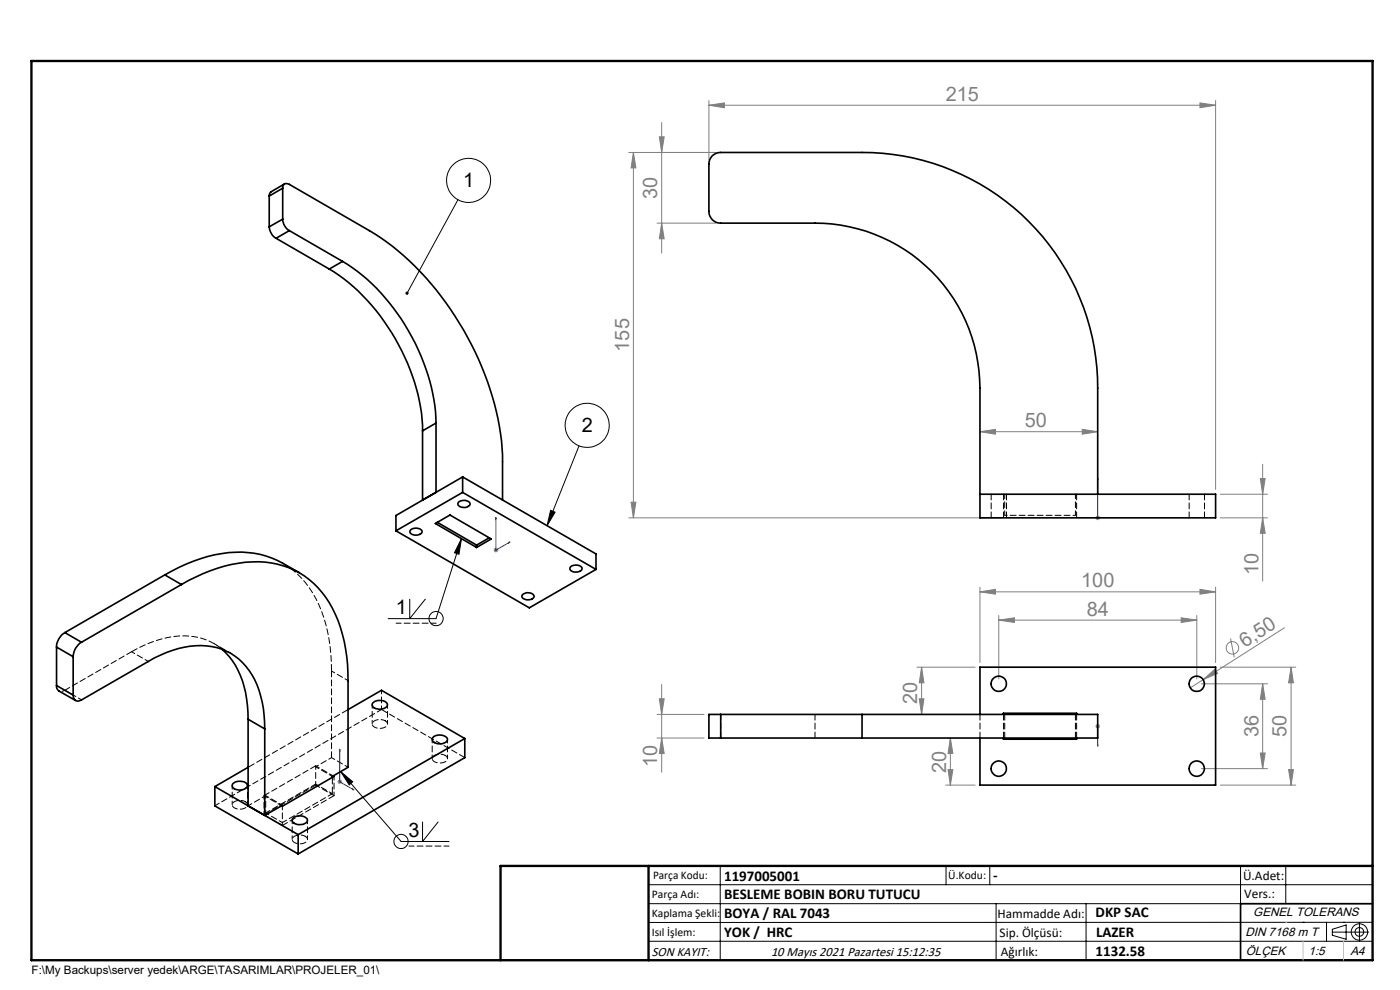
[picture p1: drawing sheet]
<svg xmlns="http://www.w3.org/2000/svg" width="297mm" height="210mm" viewBox="0 0 297 210" stroke-linecap="round" stroke-linejoin="round" font-family="sans-serif">
<g fill="none" stroke="#808080" stroke-width=".21">
<path d="M133.4 32.3h18.5M134.4 32.3l.5 3.3h-1zM134.4 32.3v77.5M139.9 29h1l-.5 3.3zM140.4 26v27.7M150.4 22.3l3.3-.5v1.1zM150.4 21.3v12.5M150.4 22.3h107.5M254.6 21.8l3.3 .5-3.3 .6zM257.9 21.3v82.5M139.4 47.3h12.5M140.4 47.3l.5 3.4h-1z"/>
<path d="M207.9 91.6l3.3-.5v1zM207.9 91.6h25M229.6 91.1l3.3 .5-3.3 .5zM267.9 98.5v24.8M104.7 116.7h1M104.8 116.3l.8 .7M105.2 116.2v1M105.6 116.3l-.8 .7M133.4 109.8h79.1M133.9 106.5h1l-.5 3.3zM232.4 109.8h1M232.5 109.5l.7 .7"/>
<path d="M232.9 109.3v1M233.2 109.5l-.7 .7M258.9 109.8h10M258.9 104.8h10M267.4 101.5h1l-.5 3.3zM267.9 109.8l.5 3.3h-1zM207.9 125.5l3.3-.5v1zM207.9 124.6v15.9M207.9 125.5h50M211.9 131.5l3.3-.5v1zM211.9 130.6v13.4M211.9 131.5h42"/>
<path d="M250.6 131l3.3 .5-3.3 .5zM253.9 130.6v13.4M254.6 125l3.3 .5-3.3 .5zM257.9 124.6v15.9M261.1 135.4l.7 4M272.5 133.2l-17.3 11M139.4 156.6h10M139.4 151.5h10M139.9 148.2h1l-.5 3.3zM140.4 156.6l.5 3.2h-1zM140.4 145.2v18.6M194.5 141.5h12.4"/>
<path d="M195 148.2h1l-.5 3.3zM195.5 141.5l.5 3.3h-1zM195.5 141.5v10M201.6 156.6l.5 3.2h-1zM201.6 156.6v9.9M232.4 154h1M232.5 153.7l.7 .7M232.9 153.6v.9M233.2 153.7l-.7 .7M254.9 145.1h14M255.2 144.2l2.5-2.3 .6 .9zM255.2 144.2l-2.7 1.7"/>
<path d="M258.9 141.5h16M267.4 159.7h1l-.5 3.3zM267.9 145.1l.5 3.2h-1zM267.9 145.1v17.9M273.9 141.5l.5 3.3h-1zM273.9 141.5v25M71.6 165.8h1M71.7 165.5l.7 .7M72.1 165.3v1M72.4 165.5l-.7 .7M200.6 166.5h6.3M201.1 163.3h1l-.5 3.2z"/>
<path d="M254.9 163h14M258.9 166.5h16M273.4 163.3h1l-.5 3.2z"/>
<circle cx="261.5" cy="137.4" r="1.32"/>
</g>
<g fill="none" stroke="#000" stroke-width=".21">
<path d="M97.2 42.4l-10.8 19.8M122.8 94.6l-6.7 16.9M97.9 114.3l-.5 3.3-1-.3zM97.9 114.3l-5.4 16.9h-10.2M116.8 108.3l1 .3-1.7 2.9zM86.9 127v4.2l3.4-4.2M72.3 163.7l2.5 2.1-.7 .7zM72.3 163.7l12.8 14.8h10.1M89.6 174.3v4.2l3.4-4.2M137.6 187.7h153.6M137.6 191.7h153.6M137.6 199.7h153.6"/>
<path d="M152.8 183.7v20M200.7 183.7v4M210 183.7v4M211.3 191.7v12M230.4 191.7v12M263.2 183.7v20M272.8 183.7v8M276.4 195.6h.1M281.4 195.6v4.1M282.6 197.7h7.8M282.6 197.1l3-.9v3l-3-.8zM285 195.6h.1"/>
<path d="M288.4 195.8v3.8M291.2 195.6l-153.6 .1"/>
<circle cx="99.4" cy="38.3" r="4.7"/>
<circle cx="124.6" cy="90.2" r="4.7"/>
<circle cx="92.5" cy="131.2" r="1.51"/>
<circle cx="85.1" cy="178.5" r="1.51"/>
<circle cx="288.4" cy="197.7" r="1.74"/>
<circle cx="288.4" cy="197.7" r=".93"/>
</g>
<g fill="none" stroke="#00f" stroke-width=".21">
<path d="M105.2 109.8l.1 .3-.2 .1zM105.2 109.8v6.9l3-1.7M107.9 115h.3l-.3 .2zM232.9 109.7v.3zM232.9 101.3v.5v-.5M232.9 109.8h.1M232.9 101.3v8.5M72.1 158.9v.4l-.1-.1zM72.1 158.9v6.9l3 1.8M232.9 158.3v-.4v.4M232.9 153.9v.3zM232.9 154h.1"/>
<path d="M232.9 154v4.3M74.8 167.3l.3 .3-.3-.1z"/>
</g>
<path d="M106.2 203.7h185" fill="none" stroke="#000" stroke-width=".25"/>
<path d="M291.2 191.7h-28v12" fill="none" stroke="#000" stroke-width=".35"/>
<path d="M6.7 12.9h284.5v190.8h-284.5zM137.6 183.7v20M291.2 183.7h-185v20" fill="none" stroke="#000" stroke-width=".5"/>
<path d="M272.8 195.6h.1M276.4 199.7v4M285 199.7v4" fill="none" stroke="#c0c0c0" stroke-width=".21"/>
<path d="M92.5 132.2h-8.5M95.3 179.5h-8.5" fill="none" stroke="#000" stroke-width=".21" stroke-dasharray="1.3 .6" stroke-dashoffset=".2"/>
<path d="M86.1 62l-.1 .2 .2 .3 .2-.3-.2 .3a.35 .35 0 0 0 .4-.1 .35 .35 0 0 0-.1-.5 .35 .35 0 0 0-.4 .1zM116.8 108.3l1 .3-1.7 2.9z" fill="#000"/>
<g fill="#00f">
<path d="M232.9 109.7v.3zM232.9 101.3v.5z"/>
<path d="M107.9 115h.3l-.3 .2zM105.2 109.8l.1 .3-.2 .1z"/>
<path d="M74.8 167.3l.3 .3-.3-.1zM72.1 158.9v.4l-.1-.1z"/>
<path d="M232.9 157.9v.4zM232.9 153.9v.3z"/>
</g>
<g fill="#808080">
<path d="M255.2 144.2l2.5-2.3 .6 .9z"/>
<path d="M250.6 131l3.3 .5-3.3 .5zM211.9 131.5l3.3-.5v1z"/>
<path d="M254.6 125l3.3 .5-3.3 .5zM207.9 125.5l3.3-.5v1z"/>
<path d="M150.4 22.3l3.3-.5v1.1zM254.6 21.8l3.3 .5-3.3 .6zM207.9 91.6l3.3-.5v1zM229.6 91.1l3.3 .5-3.3 .5z"/>
<path d="M140.4 156.6l.5 3.2h-1zM139.9 148.2h1l-.5 3.3zM273.4 163.3h1l-.5 3.2zM273.9 141.5l.5 3.3h-1z"/>
<path d="M267.4 101.5h1l-.5 3.3zM267.9 109.8l.5 3.3h-1zM267.9 145.1l.5 3.2h-1zM267.4 159.7h1l-.5 3.3z"/>
<path d="M201.6 156.6l.5 3.2h-1zM201.1 163.3h1l-.5 3.2zM195.5 141.5l.5 3.3h-1zM195 148.2h1l-.5 3.3z"/>
<path d="M134.4 32.3l.5 3.3h-1zM133.9 106.5h1l-.5 3.3zM139.9 29h1l-.5 3.3zM140.4 47.3l.5 3.4h-1z"/>
</g>
<path d="M72.3 163.7l2.5 2.1-.7 .7zM97.9 114.3l-.5 3.3-1-.3z" fill="#000"/>
<g fill="none" stroke="#000" stroke-width=".35">
<path d="M60 39.9a.85 .85 0 0 1 .4-.9 .85 .85 0 0 1 1 .1l17 9.8a59.1 59.1 0 0 1 21.6 24.2 56.1 56.1 0 0 1 6.6 24.8v8.2M60 39.9v6.6M60 39.9l-2.9 1.7M60.4 39l-2.9 1.7-.3 .3-.1 .6M57.1 48.1a3.1 3.1 0 0 0 1.5 2.4M57.1 41.6v6.5M58.6 50.5l11.3 6.6M60 46.5a2.97 2.97 0 0 0 1.4 2.4M60 46.5l-2.9 1.6M61.4 48.9l11.3 6.5M61.4 48.9l-2.8 1.6M69.9 57.1a43.8 43.8 0 0 1 18 24 34.6 34.6 0 0 1 1.7 10.3"/>
<path d="M72.7 55.4a42.7 42.7 0 0 1 16.6 20.1 38.2 38.2 0 0 1 3.2 14.2M72.7 55.4l-2.8 1.7M92.5 89.7v14.7l-2.9 1.7v-14.7M92.5 89.7l-2.9 1.7M84 112.6l28.3 16.3 14.1-8.1M87.1 112.4a1.73 1.73 0 0 1 2.4 .2 1.23 1.23 0 0 1-1.8 .8l-.5-.2-.2-.3zM92.4 111l3.1-1.8 8.7 5.1-3.1 1.8zM92.8 110.8l8.3 4.8M97.3 106.5a1.71 1.71 0 0 1 2.4 .2 1.21 1.21 0 0 1-1.8 .9l-.7-.4-.1-.4zM98.1 101.2l-14.1 8.2v3.2M98.1 101.2v3.2M98.1 104.4l-14.1 8.2"/>
<path d="M98.1 104.4l28.3 16.4M98.1 101.2l28.3 16.3v3.3M101.1 115.6v.5M103.8 114.1l-2.7 1.5M207.9 104.8h50v5h-50v-27.5a35 35 0 0 0-35-35h-20a2.47 2.47 0 0 1-2.5-2.5v-10a2.41 2.41 0 0 1 2.5-2.5h30a50 50 0 0 1 50 50v22.5M12 137.3l3.5 2M12 137.3v8.1M13.8 134.2a3.7 3.7 0 0 0-1.8 3.1M13.8 134.2l3.5 2M15.5 139.3v8.2M17.3 136.2a3.7 3.7 0 0 0-1.8 3.1M35 121.9l3.5 2.1"/>
<path d="M35 121.9l-21.2 12.3M38.5 124a30.6 30.6 0 0 1 17.7-4.8 18.1 18.1 0 0 1 15.5 12.4 35.6 35.6 0 0 1 2.1 12.8v18.4l-3.3 1.9v.2M38.5 124l-21.2 12.2M47.1 137.7a17.1 17.1 0 0 1 5.4 11.9l.1 3M63.5 121.5a23.6 23.6 0 0 0-9.6-4.1 28.1 28.1 0 0 0-17.4 3.7l-1.5 .8M110.9 126.1a1.61 1.61 0 0 1 2.4 .4 1.6 1.6 0 0 1-2.6 .1zM121.1 120.2a1.73 1.73 0 0 1 2.4 .3 1.11 1.11 0 0 1-1.5 .8l-1-.4-.1-.3zM12 145.4a1.2 1.2 0 0 0 .5 1.2l3.5 2M12 145.4l3.5 2.1M15.5 147.5a1.08 1.08 0 0 0 .5 1.1 1.08 1.08 0 0 0 1.3-.1l14.1-8.2a19.6 19.6 0 0 1 14.6-2.9 13.4 13.4 0 0 1 9.3 10.3 23.7 23.7 0 0 1 .9 6.9M52.6 152.6l3.6 2M52.6 152.6v18.3l3.6 2.1"/>
<path d="M56.2 154.6v18.4M73.8 150.5l7.1-4.1 17.7 10.3M79.1 149.1a2.26 2.26 0 0 1 3 .1 .88 .88 0 0 1-.9 1.1 1.8 1.8 0 0 1-2.2-.7zM91.8 156.4a2.09 2.09 0 0 1 3.1 .4 1.74 1.74 0 0 1-2.4 .8 .79 .79 0 0 1-.7-1.2zM98.6 156.7l-35.3 20.4M98.6 156.7v4l-35.3 20.4M152.9 151.5h-2.5v5.1h2.5M152.9 151.5v5.1M152.9 156.6h30M152.9 151.5h30M182.9 151.5h50v5.1h-50M182.9 151.5v5.1"/>
<path d="M207.9 151.5v-10h50v25h-50v-9.9M212.9 151.5v-.2h15.5v.2M212.9 156.6v.2h15.5v-.2M45.6 166.9l17.7 10.2M45.6 166.9v4l17.7 10.2M49.4 166.3a2.26 2.26 0 0 1 3 .1 .88 .88 0 0 1-.9 1.1 1.8 1.8 0 0 1-2.3-.8zM52.6 162.8l-7 4.1M59.7 170.9l.2 .1M59.9 171v-.2l-3.7 2.2M62.1 173.6a2.08 2.08 0 0 1 3.1 .3 1.89 1.89 0 0 1-3 .6 .64 .64 0 0 1-.1-.9zM63.3 177.1v4M70.7 164.6l.1 .1-10.9 6.3"/>
<circle cx="211.9" cy="145.1" r="1.62"/>
<circle cx="253.9" cy="145.1" r="1.62"/>
<circle cx="211.9" cy="163" r="1.62"/>
<circle cx="253.9" cy="163" r="1.62"/>
</g>
<g fill="none" stroke="#000" stroke-width=".21" stroke-dasharray="1.3 .6">
<path d="M210.3 104.8v5M212.9 104.8v5M213.5 109.8v-5M228.4 104.8v5M252.3 104.8v5M255.5 109.8v-5M152.9 156.5v-5M172.9 156.5v-5M207.9 156.5v-5M212.9 151.5v5M213.1 156.5v-5M228.1 156.5v-5"/>
<path d="M228.4 156.5v-5M59.9 175.1l11-6.3M67 162.4l-11 6.4M67 162.4v.2M67 166.3v.2M67 166.5l-11 6.4M70.3 160.7v-18.4M98.6 160.7l-17.7-10.2"/>
</g>
<path d="M213.1 104.8v4.5M228.1 109.3v-4.5M56 172.9l3.9 2.2M70.9 168.8l-3.9-2.3" fill="none" stroke="#000" stroke-width=".21" stroke-dasharray="1.3 .6" stroke-dashoffset=".3"/>
<path d="M213.1 109.3h15" fill="none" stroke="#000" stroke-width=".21" stroke-dasharray="1.3 .6" stroke-dashoffset=".8"/>
<path d="M81.7 152.9a.8 .8 0 0 1 .5 1 .8 .8 0 0 1-.9 .5 1.82 1.82 0 0 1-2.3-.8 1.7 1.7 0 0 1 2.4-.8l.3 .1M52 170a.8 .8 0 0 1 .5 1 .8 .8 0 0 1-.9 .6 1.82 1.82 0 0 1-2.3-.8 1.7 1.7 0 0 1 2.4-.9l.3 .1M52.7 170.9l3.7-2.1M56 168.8l3.7 2.1M64.8 177.4a.8 .8 0 0 1 .4 1 .8 .8 0 0 1-.9 .5 1.82 1.82 0 0 1-2.3-.8 1.7 1.7 0 0 1 2.5-.8l.3 .1M70.7 164.6l-3.7-2.2M94.5 160.3a.8 .8 0 0 1 .4 .9 .8 .8 0 0 1-.9 .6 1.82 1.82 0 0 1-2.3-.8 1.7 1.7 0 0 1 2.5-.9l.3 .2" fill="none" stroke="#000" stroke-width=".21" stroke-dasharray="1.3 .6" stroke-dashoffset=".4"/>
<path d="M73.9 150.5l-21.2 12.3" fill="none" stroke="#000" stroke-width=".21" stroke-dasharray="1.3 .6" stroke-dashoffset="-.2"/>
<g fill="none" stroke="#000" stroke-width=".21" stroke-dasharray="1.3 .6" stroke-dashoffset=".5">
<path d="M48.9 138.6l-3.5-2.1M17.3 148.5l-3.5-2.1M31.4 140.3l-3.5-2M73.9 144.4l-3.6-2.1M79 149.5v4.1M80.9 146.4v4.1M82.2 153.6v-4.1M91.7 156.8v4.1M49.3 166.6v4.1M52.5 170.7v-4.1M56 168.8v4.1M59.9 171v4.1"/>
<path d="M59.9 174.5l-3.5-2.1M59.9 170.8l-3.5-2M62 174v4.1M65.2 178.1v-4.1M70.5 168.4l-3.5-2.1M70.5 164.7l-3.5-2.1M70.9 164.7v4.1M73.9 162.8l-3.6-2.1M94.9 160.9v-4.1"/>
</g>
<path d="M80.9 150.5l-35.3 20.4M56.4 172.4l10.6-6.1M59.9 174.5l10.6-6.1" fill="none" stroke="#000" stroke-width=".21" stroke-dasharray="1.3 .6" stroke-dashoffset=".2"/>
<path d="M27.9 138.3a19.7 19.7 0 0 1 14.6-3 11.8 11.8 0 0 1 4.6 2.4M70.3 142.3a30.6 30.6 0 0 0-4.7-17.6 17.7 17.7 0 0 0-5.6-5.3M70.5 168.4v-3.5" fill="none" stroke="#000" stroke-width=".21" stroke-dasharray="1.3 .6" stroke-dashoffset="-.1"/>
<path d="M13.8 146.4a1.25 1.25 0 0 1-1.3 .1M56.4 168.8v3.6M67 166.3v-3.7" fill="none" stroke="#000" stroke-width=".21" stroke-dasharray="1.3 .6" stroke-dashoffset=".7"/>
<path d="M13.8 146.4l14.1-8.1" fill="none" stroke="#000" stroke-width=".21" stroke-dasharray="1.3 .6" stroke-dashoffset=".1"/>
<path d="M67 162.6l3.3-1.9" fill="none" stroke="#000" stroke-width=".21" stroke-dasharray="1.3 .6" stroke-dashoffset=".6"/>
<g font-size="4.2" fill="#808080">
<text x="200.6" y="21.4">215</text>
<text x="139.4" y="42.2" transform="rotate(-90 139.4 42.2)">30</text>
<text x="133.4" y="74.6" transform="rotate(-90 133.4 74.6)">155</text>
<text x="217.4" y="90.6">50</text>
<text x="229.4" y="124.6">100</text>
<text x="266.9" y="122" transform="rotate(-90 266.9 122)">10</text>
<text x="230.5" y="130.6">84</text>
<text x="264.1" y="137.4" transform="rotate(-33 264.1 137.4)">6,50</text>
<text x="194.6" y="149.3" transform="rotate(-90 194.6 149.3)">20</text>
<text x="266.9" y="156.4" transform="rotate(-90 266.9 156.4)">36</text>
<text x="272.9" y="156.4" transform="rotate(-90 272.9 156.4)">50</text>
<text x="139.4" y="162.6" transform="rotate(-90 139.4 162.6)">10</text>
<text x="200.7" y="163.9" transform="rotate(-90 200.7 163.9)">20</text>
</g>
<g font-size="4.2">
<text x="98.3" y="39.6">1</text>
<text x="123.4" y="91.6">2</text>
<text x="83.9" y="130.2">1</text>
<text x="86.7" y="177.5">3</text>
</g>
<g font-size="3.2">
<text x="153.6" y="186.8">1197005001</text>
<text x="153.6" y="190.8">BESLEME BOBIN BORU TUTUCU</text>
<text x="210.7" y="186.6">-</text>
<text x="153.6" y="194.8">BOYA / RAL 7043</text>
<text x="232.4" y="194.5">DKP SAC</text>
<text x="153.6" y="198.8">YOK / HRC</text>
<text x="232.4" y="202.8">1132.58</text>
<text x="232.5" y="198.8">LAZER</text>
</g>
<g font-size="2.8">
<text x="263.7" y="186.7">Ü.Adet:</text>
<text x="263.9" y="190.5">Vers.:</text>
<text x="211.6" y="194.8">Hammadde Adı:</text>
<text x="138.3" y="202.8">SON KAYIT:</text>
<text x="163.6" y="202.8">10 Mayıs 2021 Pazartesi 15:12:35</text>
<text x="212.1" y="198.7">Sip. Ölçüsü:</text>
<text x="212.3" y="202.7">Ağırlık:</text>
</g>
<g font-size="2.6">
<text x="265.9" y="194.4">GENEL TOLERANS</text>
<text x="264.2" y="198.5">DIN 7168 m T</text>
<text x="264.3" y="202.6">ÖLÇEK</text>
<text x="277.6" y="202.6">1:5</text>
<text x="286.5" y="202.6">A4</text>
</g>
<g font-size="2.5">
<text x="138.3" y="190.5">Parça Adı:</text>
<text x="138.5" y="186.5">Parça Kodu:</text>
<text x="201.2" y="186.5">Ü.Kodu:</text>
<text x="138.3" y="194.5">Kaplama Şekli:</text>
<text x="138.3" y="198.6">Isıl İşlem:</text>
<text x="6.7" y="206.7">F:\My Backups\server yedek\ARGE\TASARIMLAR\PROJELER_01\</text>
</g>
</svg>
